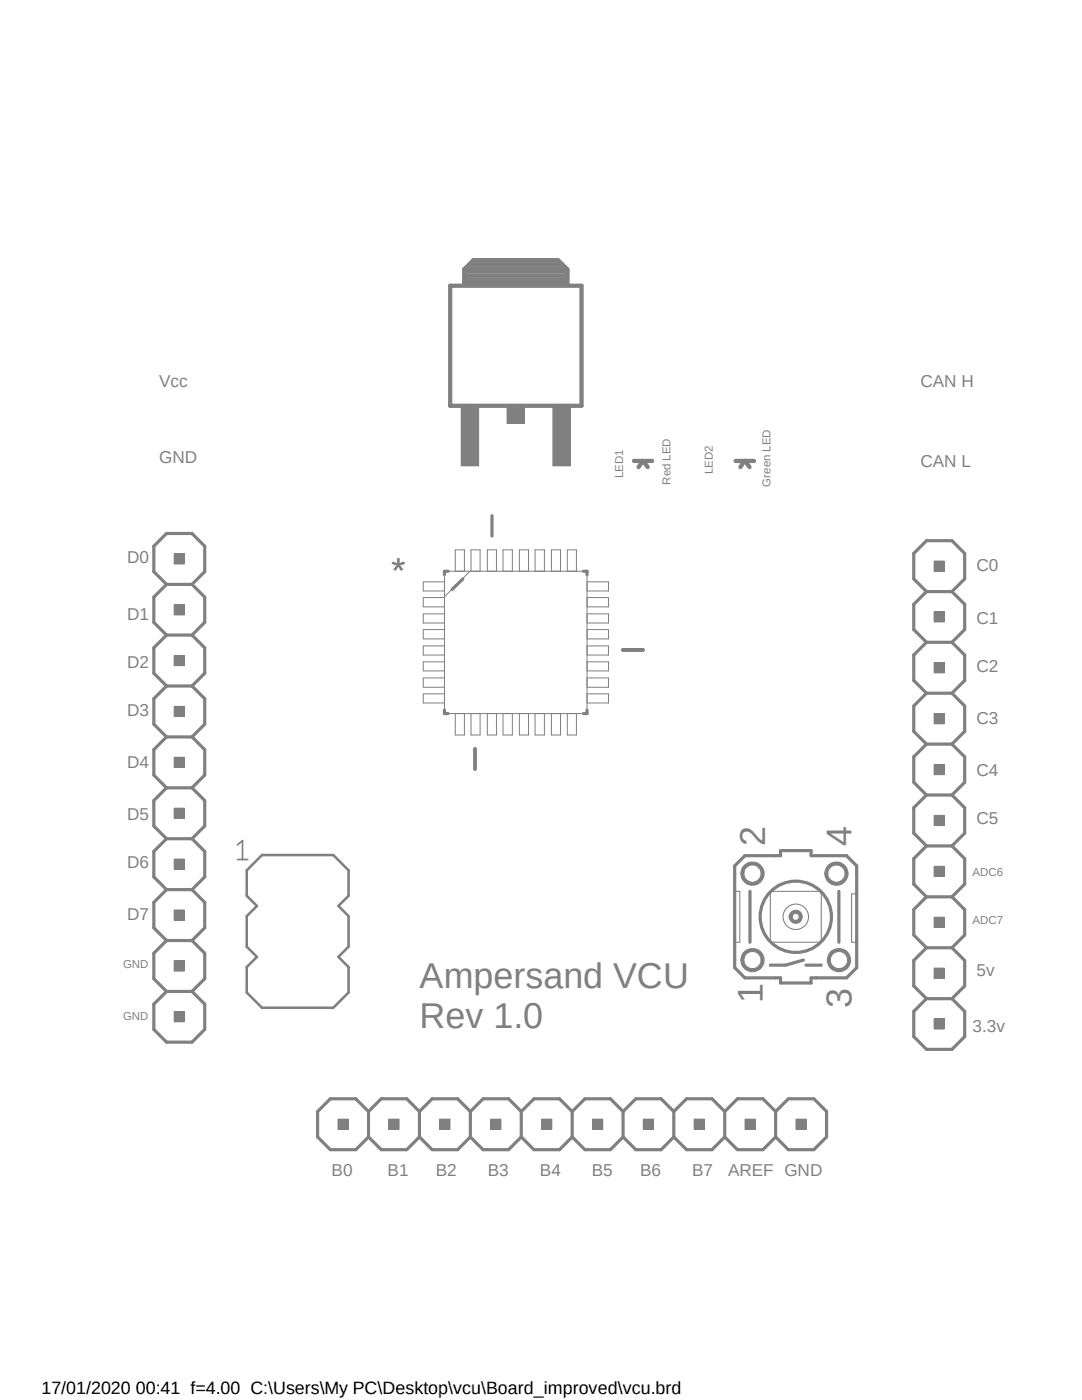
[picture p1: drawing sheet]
<svg xmlns="http://www.w3.org/2000/svg" width="216mm" height="279mm" viewBox="0 0 216 279" stroke-linecap="round" stroke-linejoin="round" font-family="sans-serif">
<path d="M22.5 44.7l179 193M201.5 44.7l-179 193" fill="none" stroke="#fff" stroke-width=".2"/>
<path d="M89.8 57v24h26.2v-24" fill="none" stroke="#808080" stroke-width=".85"/>
<path d="M101.2 81.4h3.4v3.1h-3.4z" fill-rule="evenodd" fill="#808080"/>
<path d="M101.2 81.4h3.4v3.1h-3.4z" fill="none" stroke="#808080" stroke-width=".2"/>
<path d="M49.2 173.7l3.1-3.1h14.2l3.1 3.1v5.1l-2.1 2 2.1 2v6.1l-2.1 2.1 2.1 2v5.1l-3.1 3h-14.2l-3.1-3v-5.1l2.1-2-2.1-2.1v-6.1l2.1-2-2.1-2z" fill="none" stroke="#808080" stroke-width=".51"/>
<path d="M47.4 168.6l1-.8v3.7M47.4 171.5h2" fill="none" stroke="#808080" stroke-width=".34"/>
<g fill="none" stroke="#808080" stroke-width=".64">
<path d="M33.2 116.6l-2.5-2.5v-5.1l2.5-2.5h5.1l2.6 2.5v5.1l-2.6 2.5M33.2 116.6l-2.5 2.6v5l2.5 2.5M33.2 116.6h5.1M38.3 116.6l2.6 2.6v5l-2.6 2.5M184.9 118.1l-2.6-2.6v-5.1l2.6-2.5h5l2.6 2.5v5.1l-2.6 2.6M184.9 118.1l-2.6 2.5v5l2.6 2.6M184.9 118.1h5M189.9 118.1l2.6 2.5v5l-2.6 2.6M33.2 126.7l-2.5 2.6v5.1l2.5 2.5M33.2 136.9l-2.5 2.5v5.1l2.5 2.6M33.2 136.9h5.1M33.2 126.7h5.1"/>
<path d="M38.3 126.7l2.6 2.6v5.1l-2.6 2.5M38.3 136.9l2.6 2.5v5.1l-2.6 2.6M184.9 128.2l-2.6 2.5v5.1l2.6 2.5M184.9 138.3l-2.6 2.6v5.1l2.6 2.5M184.9 138.3h5M184.9 128.2h5M189.9 128.2l2.6 2.5v5.1l-2.6 2.5M189.9 138.3l2.6 2.6v5.1l-2.6 2.5M33.2 147.1l-2.5 2.5v5.1l2.5 2.5M33.2 157.2l-2.5 2.6v5l2.5 2.6M33.2 147.1h5.1M33.2 157.2h5.1"/>
<path d="M38.3 147.1l2.6 2.5v5.1l-2.6 2.5M38.3 157.2l2.6 2.6v5l-2.6 2.6M184.9 148.5l-2.6 2.5v5.1l2.6 2.6M184.9 158.7l-2.6 2.5v5.1l2.6 2.5M184.9 148.5h5M184.9 158.7h5M189.9 148.5l2.6 2.5v5.1l-2.6 2.6M189.9 158.7l2.6 2.5v5.1l-2.6 2.5M33.2 167.4l-2.5 2.5v5.1l2.5 2.5M33.2 177.5l-2.5 2.6v5.1l2.5 2.5M33.2 177.5h5.1M33.2 167.4h5.1"/>
<path d="M38.3 167.4l2.6 2.5v5.1l-2.6 2.5M38.3 177.5l2.6 2.6v5.1l-2.6 2.5M146.6 174.3v17.3M154.7 170.8h1v-1h6.1v1h1.1M170.9 174.3v17.3M184.9 168.8l-2.6 2.6v5l2.6 2.6M184.9 179l-2.6 2.5v5.1l2.6 2.5M184.9 179h5M184.9 168.8h5M189.9 168.8l2.6 2.6v5l-2.6 2.6M189.9 179l2.6 2.5v5.1l-2.6 2.5M33.2 197.9l-2.5 2.5v5l2.5 2.6h5.1l2.6-2.6v-5l-2.6-2.5"/>
<path d="M33.2 197.9h5.1M33.2 187.7l-2.5 2.5v5.1l2.5 2.6M33.2 187.7h5.1M38.3 187.7l2.6 2.5v5.1l-2.6 2.6M154.7 195.2h1v1h6.1v-1h1.1M184.9 199.3l-2.6 2.5v5.1l2.6 2.5h5l2.6-2.5v-5.1l-2.6-2.5M184.9 199.3h5M184.9 189.1l-2.6 2.6v5.1l2.6 2.5M184.9 189.1h5M189.9 189.1l2.6 2.6v5.1l-2.6 2.5M73.5 221.8l-2.5-2.5h-5.1l-2.5 2.5v5.1l2.5 2.5h5.1l2.5-2.5M73.5 221.8l2.6-2.5h5.1l2.5 2.5"/>
<path d="M73.5 226.9l2.6 2.5h5.1l2.5-2.5M73.5 221.8v5.1M83.7 221.8l2.5-2.5h5.1l2.6 2.5M83.7 226.9l2.5 2.5h5.1l2.6-2.5M83.7 221.8v5.1M93.9 221.8l2.5-2.5h5.1l2.5 2.5M93.9 226.9l2.5 2.5h5.1l2.5-2.5M93.9 221.8v5.1M104 221.8l2.6-2.5h5l2.6 2.5M104 226.9l2.6 2.5h5l2.6-2.5M104 221.8v5.1M114.2 221.8l2.5-2.5h5.1l2.5 2.5"/>
<path d="M114.2 226.9l2.5 2.5h5.1l2.5-2.5M114.2 221.8v5.1M124.3 221.8l2.6-2.5h5l2.6 2.5M124.3 226.9l2.6 2.5h5l2.6-2.5M124.3 221.8v5.1M134.5 221.8l2.5-2.5h5.1l2.5 2.5M134.5 226.9l2.5 2.5h5.1l2.5-2.5M134.5 221.8v5.1M144.6 221.8l2.6-2.5h5l2.6 2.5M144.6 226.9l2.6 2.5h5l2.6-2.5M144.6 221.8v5.1M154.8 221.8l2.5-2.5h5.1l2.5 2.5v5.1l-2.5 2.5h-5.1l-2.5-2.5"/>
<path d="M154.8 221.8v5.1"/>
<circle cx="158.8" cy="183" r="7.1"/>
</g>
<path d="M126.5 92h3.6M128.2 92l-.8 1.2M128.3 92l.9 1.2M146.8 92h3.7M148.5 92l-.8 1.2M148.6 92l1 1.2" fill="none" stroke="#808080" stroke-width=".85"/>
<path d="M146.6 177.9h1v10.1h-1M170.9 178.4h-1v9.6h1" fill="none" stroke="#808080" stroke-width=".21"/>
<path d="M157.9 182a1.31 1.31 0 0 1 2 .4 1.31 1.31 0 0 1-.8 1.9 1.31 1.31 0 0 1-1.7-1.3h.7a.71 .71 0 0 1 1-.6 .71 .71 0 0 1 .2 1.1 .71 .71 0 0 1-1.2-.2v-.3h-.7z" fill-rule="evenodd" fill="#808080"/>
<path d="M157.9 182a1.31 1.31 0 0 1 2 .4 1.31 1.31 0 0 1-.8 1.9 1.31 1.31 0 0 1-1.7-1.3h.7a.71 .71 0 0 1 1-.6 .71 .71 0 0 1 .2 1.1 .71 .71 0 0 1-1.2-.2v-.3h-.7z" fill="none" stroke="#808080" stroke-width=".2"/>
<path d="M89.4 114h-.7v.7M92.4 115.5l-2.2 2.1M98.2 102.9v4.1M116.4 114h.7v.7M124.2 129.7h4.1M88.7 141.7v.7h.7M94.8 149.4v4.1M117.1 141.7v.7h-.7" fill="none" stroke="#808080" stroke-width=".64"/>
<path d="M89.8 57h26.2M92.7 53.8l1.8-1.9h16.8l1.9 1.9v2.8h-20.5z" fill="none" stroke="#808080" stroke-width=".85"/>
<path d="M92 81.4h3.5v11.6h-3.5z" fill-rule="evenodd" fill="#808080"/>
<path d="M92 81.4h3.5v11.6h-3.5z" fill="none" stroke="#808080" stroke-width=".2"/>
<path d="M110.3 81.4h3.5v11.6h-3.5z" fill-rule="evenodd" fill="#808080"/>
<path d="M110.3 81.4h3.5v11.6h-3.5z" fill="none" stroke="#808080" stroke-width=".2"/>
<path d="M92.7 53.8l1.8-1.9h16.8l1.9 1.9v2.8h-20.5zM92.7 56.4h20.5M92.7 55.7h20.5M92.7 55h20.5M92.7 54.2h20.5M92.9 53.5h20M93.7 52.7h18.5M94.4 52h17.1" fill="none" stroke="#808080" stroke-width=".8"/>
<path d="M186.4 193.2h2v2h-2z" fill-rule="evenodd" fill="#808080"/>
<path d="M186.4 193.2h2v2h-2z" fill="none" stroke="#808080" stroke-width=".2"/>
<path d="M186.4 183h2v2.1h-2z" fill-rule="evenodd" fill="#808080"/>
<path d="M186.4 183h2v2.1h-2z" fill="none" stroke="#808080" stroke-width=".2"/>
<path d="M186.4 172.9h2v2h-2z" fill-rule="evenodd" fill="#808080"/>
<path d="M186.4 172.9h2v2h-2z" fill="none" stroke="#808080" stroke-width=".2"/>
<path d="M186.4 162.7h2v2.1h-2z" fill-rule="evenodd" fill="#808080"/>
<path d="M186.4 162.7h2v2.1h-2z" fill="none" stroke="#808080" stroke-width=".2"/>
<path d="M186.4 152.6h2v2h-2z" fill-rule="evenodd" fill="#808080"/>
<path d="M186.4 152.6h2v2h-2z" fill="none" stroke="#808080" stroke-width=".2"/>
<path d="M186.4 142.4h2v2h-2z" fill-rule="evenodd" fill="#808080"/>
<path d="M186.4 142.4h2v2h-2z" fill="none" stroke="#808080" stroke-width=".2"/>
<path d="M186.4 132.2h2v2.1h-2z" fill-rule="evenodd" fill="#808080"/>
<path d="M186.4 132.2h2v2.1h-2z" fill="none" stroke="#808080" stroke-width=".2"/>
<path d="M186.4 122.1h2v2h-2z" fill-rule="evenodd" fill="#808080"/>
<path d="M186.4 122.1h2v2h-2z" fill="none" stroke="#808080" stroke-width=".2"/>
<path d="M186.4 112h2v2h-2z" fill-rule="evenodd" fill="#808080"/>
<path d="M186.4 112h2v2h-2z" fill="none" stroke="#808080" stroke-width=".2"/>
<path d="M186.4 203.3h2v2.1h-2z" fill-rule="evenodd" fill="#808080"/>
<path d="M186.4 203.3h2v2.1h-2z" fill="none" stroke="#808080" stroke-width=".2"/>
<path d="M34.8 191.8h2v2h-2z" fill-rule="evenodd" fill="#808080"/>
<path d="M34.8 191.8h2v2h-2z" fill="none" stroke="#808080" stroke-width=".2"/>
<path d="M34.8 181.6h2v2h-2z" fill-rule="evenodd" fill="#808080"/>
<path d="M34.8 181.6h2v2h-2z" fill="none" stroke="#808080" stroke-width=".2"/>
<path d="M34.8 171.4h2v2.1h-2z" fill-rule="evenodd" fill="#808080"/>
<path d="M34.8 171.4h2v2.1h-2z" fill="none" stroke="#808080" stroke-width=".2"/>
<path d="M34.8 161.3h2v2h-2z" fill-rule="evenodd" fill="#808080"/>
<path d="M34.8 161.3h2v2h-2z" fill="none" stroke="#808080" stroke-width=".2"/>
<path d="M34.8 151.1h2v2.1h-2z" fill-rule="evenodd" fill="#808080"/>
<path d="M34.8 151.1h2v2.1h-2z" fill="none" stroke="#808080" stroke-width=".2"/>
<path d="M34.8 141h2v2h-2z" fill-rule="evenodd" fill="#808080"/>
<path d="M34.8 141h2v2h-2z" fill="none" stroke="#808080" stroke-width=".2"/>
<path d="M34.8 130.8h2v2h-2z" fill-rule="evenodd" fill="#808080"/>
<path d="M34.8 130.8h2v2h-2z" fill="none" stroke="#808080" stroke-width=".2"/>
<path d="M34.8 120.7h2v2h-2z" fill-rule="evenodd" fill="#808080"/>
<path d="M34.8 120.7h2v2h-2z" fill="none" stroke="#808080" stroke-width=".2"/>
<path d="M34.8 110.5h2v2.1h-2z" fill-rule="evenodd" fill="#808080"/>
<path d="M34.8 110.5h2v2.1h-2z" fill="none" stroke="#808080" stroke-width=".2"/>
<path d="M34.8 201.9h2v2h-2z" fill-rule="evenodd" fill="#808080"/>
<path d="M34.8 201.9h2v2h-2z" fill="none" stroke="#808080" stroke-width=".2"/>
<path d="M148.7 223.4h2v2h-2z" fill-rule="evenodd" fill="#808080"/>
<path d="M148.7 223.4h2v2h-2z" fill="none" stroke="#808080" stroke-width=".2"/>
<path d="M138.5 223.4h2v2h-2z" fill-rule="evenodd" fill="#808080"/>
<path d="M138.5 223.4h2v2h-2z" fill="none" stroke="#808080" stroke-width=".2"/>
<path d="M128.4 223.4h2v2h-2z" fill-rule="evenodd" fill="#808080"/>
<path d="M128.4 223.4h2v2h-2z" fill="none" stroke="#808080" stroke-width=".2"/>
<path d="M118.2 223.4h2.1v2h-2.1z" fill-rule="evenodd" fill="#808080"/>
<path d="M118.2 223.4h2.1v2h-2.1z" fill="none" stroke="#808080" stroke-width=".2"/>
<path d="M108.1 223.4h2v2h-2z" fill-rule="evenodd" fill="#808080"/>
<path d="M108.1 223.4h2v2h-2z" fill="none" stroke="#808080" stroke-width=".2"/>
<path d="M97.9 223.4h2v2h-2z" fill-rule="evenodd" fill="#808080"/>
<path d="M97.9 223.4h2v2h-2z" fill="none" stroke="#808080" stroke-width=".2"/>
<path d="M87.8 223.4h2v2h-2z" fill-rule="evenodd" fill="#808080"/>
<path d="M87.8 223.4h2v2h-2z" fill="none" stroke="#808080" stroke-width=".2"/>
<path d="M77.6 223.4h2v2h-2z" fill-rule="evenodd" fill="#808080"/>
<path d="M77.6 223.4h2v2h-2z" fill="none" stroke="#808080" stroke-width=".2"/>
<path d="M67.4 223.4h2.1v2h-2.1z" fill-rule="evenodd" fill="#808080"/>
<path d="M67.4 223.4h2.1v2h-2.1z" fill="none" stroke="#808080" stroke-width=".2"/>
<path d="M158.8 223.4h2.1v2h-2.1z" fill-rule="evenodd" fill="#808080"/>
<path d="M158.8 223.4h2.1v2h-2.1z" fill="none" stroke="#808080" stroke-width=".2"/>
<path d="M149.6 177.9v10.1M154.7 170.8h-6.1l-2 2v1.5M162.9 170.8h6l2 2v1.5M167.4 177.9v10.1M146.6 191.6v1.5l2 2.1h6.1M160.3 191.6l-3.5 1h-3.1M160.8 192.6h3.1M170.9 191.6v1.5l-2 2.1h-6" fill="none" stroke="#808080" stroke-width=".64"/>
<path d="M153.7 177.9h10.2v10.1h-10.2z" fill="none" stroke="#808080" stroke-width=".21"/>
<path d="M165.9 189.8a2.34 2.34 0 0 1 3.6 .7 2.34 2.34 0 0 1-1.5 3.4 2.34 2.34 0 0 1-2.9-2.3h.6a1.73 1.73 0 0 1 2.3-1.6 1.73 1.73 0 0 1 .8 2.7 1.73 1.73 0 0 1-2.9-.2l-.2-.9h-.6l.3-1.3z" fill-rule="evenodd" fill="#808080"/>
<path d="M165.9 189.8a2.34 2.34 0 0 1 3.6 .7 2.34 2.34 0 0 1-1.5 3.4 2.34 2.34 0 0 1-2.9-2.3h.6a1.73 1.73 0 0 1 2.3-1.6 1.73 1.73 0 0 1 .8 2.7 1.73 1.73 0 0 1-2.9-.2l-.2-.9h-.6l.3-1.3z" fill="none" stroke="#808080" stroke-width=".2"/>
<path d="M165.4 172.6a2.33 2.33 0 0 1 3.6 .7 2.33 2.33 0 0 1-1.6 3.3 2.33 2.33 0 0 1-2.9-2.3h.7a1.73 1.73 0 0 1 2.3-1.6 1.73 1.73 0 0 1 .8 2.8 1.73 1.73 0 0 1-2.9-.2l-.2-1h-.7l.4-1.2z" fill-rule="evenodd" fill="#808080"/>
<path d="M165.4 172.6a2.33 2.33 0 0 1 3.6 .7 2.33 2.33 0 0 1-1.6 3.3 2.33 2.33 0 0 1-2.9-2.3h.7a1.73 1.73 0 0 1 2.3-1.6 1.73 1.73 0 0 1 .8 2.8 1.73 1.73 0 0 1-2.9-.2l-.2-1h-.7l.4-1.2z" fill="none" stroke="#808080" stroke-width=".2"/>
<path d="M148.6 172.6a2.33 2.33 0 0 1 3.6 .7 2.33 2.33 0 0 1-1.5 3.3 2.33 2.33 0 0 1-2.9-2.3h.6a1.72 1.72 0 0 1 2.4-1.6 1.72 1.72 0 0 1 .5 2.9 1.72 1.72 0 0 1-2.8-.8l-.1-.5h-.6l.4-1.2z" fill-rule="evenodd" fill="#808080"/>
<path d="M148.6 172.6a2.33 2.33 0 0 1 3.6 .7 2.33 2.33 0 0 1-1.5 3.3 2.33 2.33 0 0 1-2.9-2.3h.6a1.72 1.72 0 0 1 2.4-1.6 1.72 1.72 0 0 1 .5 2.9 1.72 1.72 0 0 1-2.8-.8l-.1-.5h-.6l.4-1.2z" fill="none" stroke="#808080" stroke-width=".2"/>
<path d="M148.6 189.8a2.34 2.34 0 0 1 3.6 .7 2.34 2.34 0 0 1-1.5 3.4 2.34 2.34 0 0 1-2.9-2.3h.6a1.72 1.72 0 0 1 2.4-1.6 1.72 1.72 0 0 1 .5 2.8 1.72 1.72 0 0 1-2.8-.7l-.1-.5h-.6l.4-1.3z" fill-rule="evenodd" fill="#808080"/>
<g fill="none" stroke="#808080" stroke-width=".2">
<path d="M88.7 114h28.4v28.4h-28.4zM88.7 116.1h-4.2v1.8h4.2M88.7 119.3h-4.2v1.8h4.2M90.8 114v-4.3h1.9v4.3M93.8 114l-5.1 5.1M94 114v-4.3h1.8v4.3M97.2 114v-4.3h1.9v4.3M100.4 114v-4.3h1.8v4.3M103.6 114v-4.3h1.9v4.3M106.8 114v-4.3h1.8v4.3M110 114v-4.3h1.8v4.3M113.2 114v-4.3h1.8v4.3"/>
<path d="M117.1 116.1h4.3v1.8h-4.3M117.1 119.3h4.3v1.8h-4.3M88.7 122.5h-4.2v1.8h4.2M88.7 125.6h-4.2v1.9h4.2M88.7 128.9h-4.2v1.8h4.2M88.7 132.1h-4.2v1.8h4.2M88.7 135.3h-4.2v1.9h4.2M88.7 138.5h-4.2v1.8h4.2M117.1 122.5h4.3v1.8h-4.3M117.1 125.6h4.3v1.9h-4.3M117.1 128.9h4.3v1.8h-4.3M117.1 132.1h4.3v1.8h-4.3"/>
<path d="M117.1 135.3h4.3v1.9h-4.3M117.1 138.5h4.3v1.8h-4.3M90.8 142.4v4.3h1.9v-4.3M94 142.4v4.3h1.8v-4.3M97.2 142.4v4.3h1.9v-4.3M100.4 142.4v4.3h1.8v-4.3M103.6 142.4v4.3h1.9v-4.3M106.8 142.4v4.3h1.8v-4.3M110 142.4v4.3h1.8v-4.3M113.2 142.4v4.3h1.8v-4.3M148.6 189.8a2.34 2.34 0 0 1 3.6 .7 2.34 2.34 0 0 1-1.5 3.4 2.34 2.34 0 0 1-2.9-2.3h.6a1.72 1.72 0 0 1 2.4-1.6 1.72 1.72 0 0 1 .5 2.8 1.72 1.72 0 0 1-2.8-.7l-.1-.5h-.6l.4-1.3z"/>
</g>
<circle cx="158.8" cy="183" r="2.54" fill="none" stroke="#808080" stroke-width=".21"/>
<g font-size="7.2" fill="#808080">
<text x="78.1" y="116.4">*</text>
<text x="152.7" y="168.7" transform="rotate(-90 152.7 168.7)">2</text>
<text x="169.9" y="168.8" transform="rotate(-90 169.9 168.8)">4</text>
<text x="83.7" y="197.2">Ampersand VCU</text>
<text x="152.2" y="200.2" transform="rotate(-90 152.2 200.2)">1</text>
<text x="169.9" y="201.3" transform="rotate(-90 169.9 201.3)">3</text>
<text x="83.7" y="205.2">Rev 1.0</text>
</g>
<text font-size="3.6" x="8.3" y="278.3">17/01/2020 00:41 f=4.00 C:\Users\My PC\Desktop\vcu\Board_improved\vcu.brd</text>
<g font-size="3.4" fill="#808080">
<text x="31.8" y="77.3">Vcc</text>
<text x="183.7" y="77.3">CAN H</text>
<text x="31.8" y="92.5">GND</text>
<text x="183.7" y="93.3">CAN L</text>
<text x="25.4" y="112.4">D0</text>
<text x="194.9" y="114">C0</text>
<text x="25.4" y="123.7">D1</text>
<text x="194.9" y="124.5">C1</text>
<text x="25.4" y="133.2">D2</text>
<text x="194.9" y="134">C2</text>
<text x="25.4" y="142.8">D3</text>
<text x="194.9" y="144.4">C3</text>
<text x="25.4" y="153.2">D4</text>
<text x="194.9" y="154.8">C4</text>
<text x="25.4" y="163.6">D5</text>
<text x="194.9" y="164.4">C5</text>
<text x="25.4" y="173.2">D6</text>
<text x="25.4" y="183.6">D7</text>
<text x="194.9" y="194.8">5v</text>
<text x="194.1" y="206">3.3v</text>
<text x="66.2" y="234.8">B0</text>
<text x="77.3" y="234.8">B1</text>
<text x="86.9" y="234.8">B2</text>
<text x="97.3" y="234.8">B3</text>
<text x="107.7" y="234.8">B4</text>
<text x="118.1" y="234.8">B5</text>
<text x="127.7" y="234.8">B6</text>
<text x="138.1" y="234.8">B7</text>
<text x="145.3" y="234.8">AREF GND</text>
</g>
<g font-size="2.3" fill="#808080">
<text x="124.3" y="95.4" transform="rotate(-90 124.3 95.4)">LED1</text>
<text x="142.2" y="94.6" transform="rotate(-90 142.2 94.6)">LED2</text>
<text x="133.8" y="96.7" transform="rotate(-90 133.8 96.7)">Red LED</text>
<text x="153.8" y="97.1" transform="rotate(-90 153.8 97.1)">Green LED</text>
<text x="194.1" y="174.8">ADC6</text>
<text x="194.1" y="184.4">ADC7</text>
<text x="24.6" y="193.2">GND</text>
<text x="24.6" y="203.6">GND</text>
</g>
</svg>
